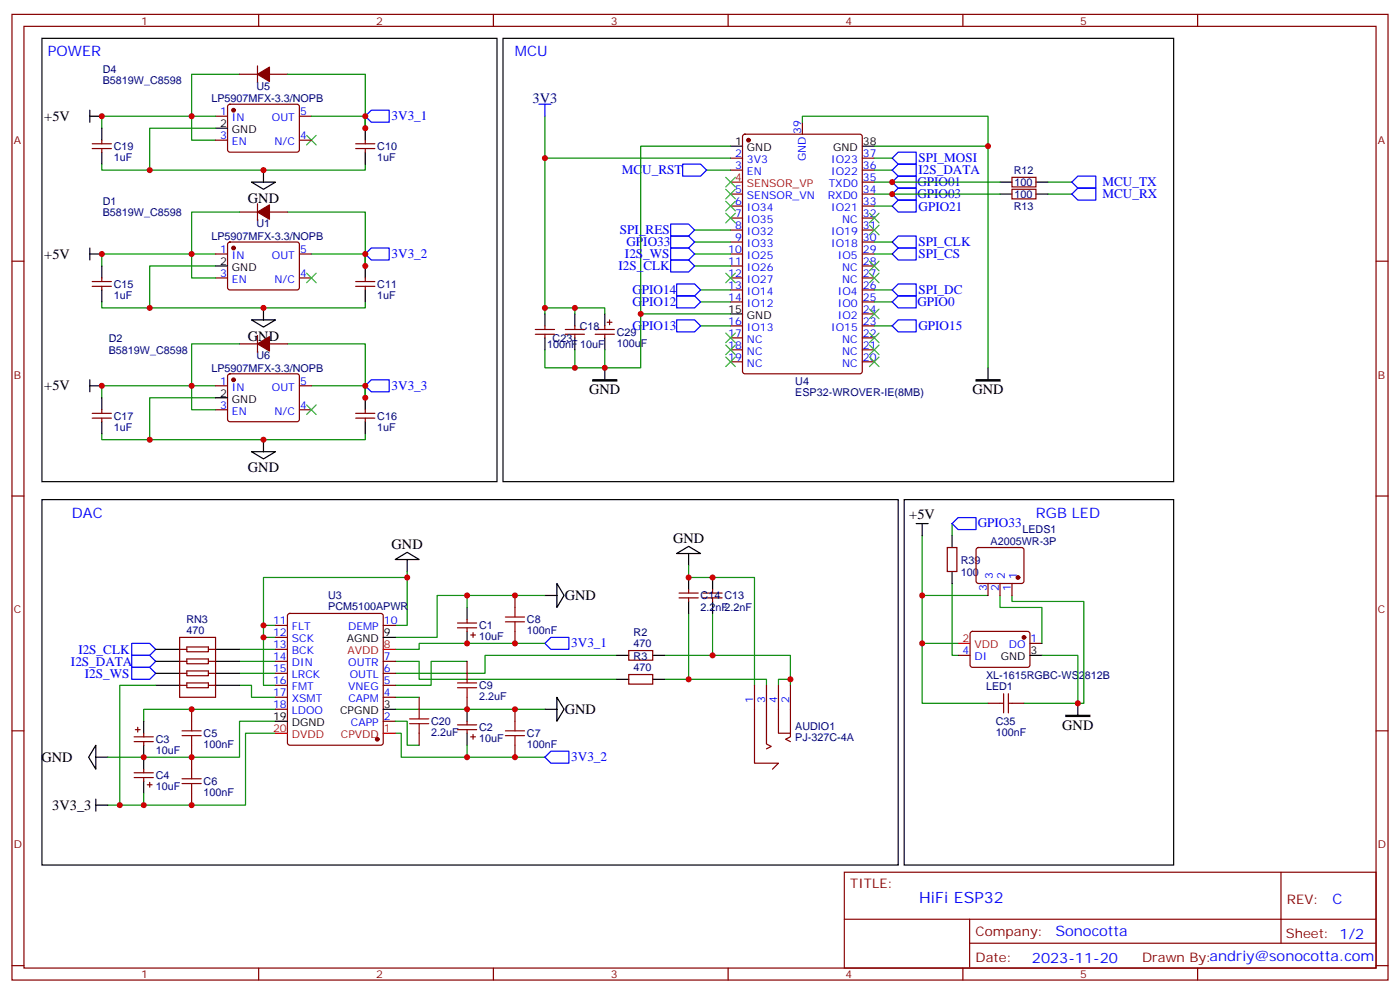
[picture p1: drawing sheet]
<svg xmlns="http://www.w3.org/2000/svg" width="412mm" height="292mm" viewBox="0 0 412 292" stroke-linecap="round" stroke-linejoin="round" font-family="sans-serif">
<g fill="none" stroke="#870000" stroke-width=".35">
<path d="M3.5 4.2h405.4v284.4h-405.4zM7.1 7.8h398.2v277.2h-398.2zM75.8 19.4v4.9M76.2 4.2v3.6M145.3 4.2v3.6M214.5 4.2v3.6M283.6 4.2v3.6M352.8 4.2v3.6M63.5 34.2h3.5M67.3 30.9l.4-.2h20.1l.4 .7-.1 13-.6 .4-20-.1-.5-.6v-12.7zM70.6 21.9h5.2M79.4 21.9h5.3"/>
<path d="M88.2 34.2h3.5M219 39.7l.4-.2h33.9l.6 .4 .1 69.5-.5 .6-34.1 .1-.6-.5-.1-69.4zM236.4 36v3.5M27.2 43.7h5.6M27.2 42.3h5.6M30 41.3v1M30 43.7v1.1M63.5 41.3h3.5M75.8 60v4.9M88.2 41.3h3.5M104.8 43.7h5.6M104.8 42.3h5.6"/>
<path d="M107.6 41.3v1M107.6 43.7v1.1M215.2 46.6h3.5M215.2 50.1h3.5M215.2 57.1h3.5M254 46.6h3.5M254 50.1h3.5M254 53.6h3.5M254 57.1h3.5M298.1 55.7h7.1v2.9h-7.1zM298.1 52.2h7.1v2.8h-7.1zM3.5 76.9h3.6"/>
<path d="M63.5 74.8h3.5M67.3 71.5l.4-.2h20.1l.4 .7-.1 12.9-.6 .5-20-.1-.5-.6v-12.7zM70.6 62.4h5.2M79.4 62.4h5.3M88.2 74.8h3.5M215.2 74.8h3.5M215.2 60.7h3.5M215.2 64.2h3.5M215.2 67.7h3.5M215.2 71.3h3.5M215.2 78.3h3.5M254 74.8h3.5"/>
<path d="M254 60.7h3.5M254 64.2h3.5M254 67.7h3.5M254 71.3h3.5M254 78.3h3.5M405.3 76.9h3.6M27.2 84.3h5.6M27.2 82.9h5.6M30 81.8v1.1M30 84.3v1.1M63.5 81.8h3.5M75.8 98.8v4.9"/>
<path d="M88.2 81.8h3.5M104.8 84.3h5.6M104.8 82.9h5.6M107.6 81.8v1.1M107.6 84.3v1.1M157.7 97h5.6M157.7 98.4h5.6M160.5 96v1M160.5 98.4v1.1M166.5 97h5.7M166.5 98.4h5.7M169.3 96v1"/>
<path d="M169.3 98.4v1.1M175.3 97h5.7M175.3 98.4h5.7M178.2 96v1M178.2 98.4v1.1M178.9 94.9h1.4M179.6 94.2v1.4M215.2 81.8h3.5M215.2 85.4h3.5M215.2 88.9h3.5M215.2 96h3.5M215.2 99.5h3.5"/>
<path d="M254 81.8h3.5M254 85.4h3.5M254 88.9h3.5M254 92.4h3.5M254 96h3.5M254 99.5h3.5M63.5 113.6h3.5M67.3 110.3l.4-.2h20.1l.4 .7-.1 12.9-.6 .5-20-.1-.5-.6v-12.7zM70.6 101.2h5.2M79.4 101.2h5.3M88.2 113.6h3.5M215.2 103h3.5"/>
<path d="M215.2 106.5h3.5M254 103h3.5M254 106.5h3.5M27.2 123.1h5.6M27.2 121.7h5.6M30 120.6v1.1M30 123.1v1.1M63.5 120.6h3.5M88.2 120.6h3.5M104.8 123.1h5.6M104.8 121.7h5.6M107.6 120.6v1.1"/>
<path d="M107.6 123.1v1.1M3.5 146h3.6M405.3 146h3.6M151.7 175.3v3.6M200 176h5.7M200 174.6h5.7M202.8 173.6v1M202.8 176v1.1M207.1 176h5.6M207.1 174.6h5.6M209.9 173.6v1M209.9 176v1.1"/>
<path d="M279 161.2h2.9v7.1h-2.9zM287.7 161.4l.5-.2h12.7l.5 .2 .2 .5v9.5l-.7 .4-13-.1-.4-.6v-9.2zM291 171.8v3.5M294.6 171.8v3.5M298.1 171.8v3.5M52.9 187.7h10.6v17.6h-10.6zM52.9 191.2h2.1M52.9 198.3h2.1M52.9 194.7h2.1M55 190.5h6.4v1.4h-6.4zM55 194h6.4v1.4h-6.4zM55 197.6h6.4v1.4h-6.4z"/>
<path d="M61.4 191.2h2.1M61.4 198.3h2.1M61.4 194.7h2.1M81.1 191.2h3.6M81.1 198.3h3.6M81.1 187.7h3.6M81.1 194.7h3.6M81.1 184.1h3.6M84.9 180.8l.5-.2h26.8l.5 .2 .2 .5v37.4l-.2 .5-.5 .2h-26.8l-.5-.2-.2-.5v-37.4zM112.9 198.3h3.5M112.9 194.7h3.5M112.9 184.1h3.5"/>
<path d="M134.8 184.9h5.6M134.8 183.4h5.6M137.6 182.4v1M137.6 184.9v1M137.6 194.7v3.6M138.6 187h1.5M139.3 186.3v1.4M151.7 185.9v3.5M185.2 191.6h7.1v2.8h-7.1zM185.2 198.6h7.1v2.8h-7.1zM282.2 193h3.6M286 186.1l.5-.2 16.5 .1 .4 .6-.1 9.5-.6 .4-16.5-.1-.4-.6v-9.2z"/>
<path d="M303.4 189.4h3.5M3.5 215.2h3.6M39.5 217h5.7M39.5 218.4h5.7M39.9 214.8h1.4M40.6 214.1v1.4M42.3 215.9v1.1M42.3 218.4v1M52.9 201.8h2.1M55 201.1h6.4v1.4h-6.4zM56.4 208.8v3.6M56.4 219.4v7.1"/>
<path d="M61.4 201.8h2.1M81.1 201.8h3.6M81.1 205.3h3.6M81.1 208.8h3.6M112.9 201.8h3.5M112.9 205.3h3.5M112.9 212.4h3.5M123.5 205.3v3.5M123.5 215.9v3.5M134.8 214.8h5.6M134.8 213.4h5.6M137.6 205.3v3.5"/>
<path d="M137.6 212.4v1M137.6 214.8v1.1M138.6 217h1.5M139.3 216.3v1.4M151.7 208.8v3.6M151.7 219.4v3.6M222.2 201.8v22.9h7.1l-1.8 1.8M225.8 201.8v17.3l1.4 .7-1.4 .7M229.3 201.8v14.1h3.5M232.8 201.8v15.2l-1.4 .7 1.4 .7M291 207.1h3.6M298.1 207.1h3.5"/>
<path d="M405.3 215.2h3.6M39.5 229h5.7M39.5 227.5h5.7M42.3 226.5v1M42.3 229v1M43.4 231.1h1.4M44.1 230.4v1.4M56.4 233.5v3.6M248.7 256.8h156.6v28.2h-156.6zM377.3 256.8v20.9M248.7 270.7h156.5M285.6 277.7h119.6"/>
<path d="M285.6 270.7v14.1M3.5 284.3h3.6M76.2 285v3.6M145.3 285v3.6M214.5 285v3.6M283.6 285v3.6M352.8 285v3.6M405.3 284.3h3.6"/>
</g>
<g fill="none" stroke="#008700" stroke-width=".35">
<path d="M63.5 37.7h-19.4v12.4M63.5 34.2h-33.5v3.5M70.6 21.9h-14.2v19.4h7.1M84.7 21.9h22.9v15.8M91.7 34.2h15.9v3.5M107.6 34.2v3.5M160.5 34.2v12.4h54.7M236.4 36v-1.8h54.6v74.1M30 48.3v1.8h77.6v-1.8M160.5 46.6v45.8M208.1 50.1h7.1M215.2 43h-26.5v49.4"/>
<path d="M257.5 57.1h37.1M257.5 53.6h37.1M257.5 50.1h5.3M257.5 43h33.5M257.5 46.6h5.3M308.7 57.1h7M308.7 53.6h7M63.5 78.3h-19.4v12.4M63.5 74.8h-33.5v3.5M70.6 62.4h-14.2v19.4h7.1M84.7 62.4h22.9v15.9M91.7 74.8h15.9v3.5"/>
<path d="M107.6 74.8v3.5M204.6 78.3h10.6M204.6 71.3h10.6M204.6 74.8h10.6M204.6 67.7h10.6M257.5 74.8h5.3M257.5 71.3h5.3M257.5 60.7h5.3M30 88.9v1.8h77.6v-1.8M160.5 90.7h8.8v1.7M169.3 90.7h8.9v1.7M206.4 85.4h8.8"/>
<path d="M206.4 88.9h8.8M206.4 96h8.8M215.2 92.4h-26.5v15.9h-10.5v-5.3M257.5 85.4h5.3M257.5 88.9h5.3M257.5 96h5.3M63.5 117.1h-19.4v12.4M63.5 113.6h-33.5v3.5M70.6 101.2h-14.2v19.4h7.1M84.7 101.2h22.9v15.9M91.7 113.6h15.9v3.5M107.6 113.6v3.5"/>
<path d="M160.5 103v5.3h8.8M169.3 103v5.3h8.9M30 127.7v1.8h77.6v-1.8M271.6 157.7v17.6h19.4M280.5 154.2v3.5M119.9 168.3v15.8h-3.5M119.9 170h-42.3v14.1h3.5M137.6 175.3v3.6M160.5 175.3h-31.7v12.4h-12.4M202.8 166.5v3.5h19.4v31.8M271.6 175.3v31.8h19.4M280.5 171.8v21.2h1.7"/>
<path d="M294.6 175.3v3.6h12.3v10.5M298.1 175.3v1.8h21.2v30h-1.8M70.6 198.3h10.5M70.6 194.7h10.5M70.6 191.2h10.5M77.6 184.1v17.7h3.5M77.6 187.7h3.5M116.4 194.7h7.1v5.3h58.2M137.6 194.7h-10.6v7.1h-10.6M160.5 189.4h-37v1.8h-7.1M181.7 193h-38.8v5.3h-26.5M202.8 180.6v19.4h-7"/>
<path d="M209.9 180.6v12.4h-14.1M209.9 193h22.9v8.8M271.6 189.4h10.6M306.9 193h10.6v14.1h-15.9M45.9 201.8h-10.6v35.3M70.6 201.8h3.5v3.5h7M81.1 208.8h-38.8v3.6M81.1 212.4h-10.5v10.6h-38.9M81.1 215.9h-8.8v21.2h-40.6M116.4 208.8h44.1M116.4 215.9h1.8v7.1h42.3M116.4 212.4h3.5v7h3.6"/>
<path d="M116.4 205.3h7.1M137.6 219.4v3.6M202.8 200h23v1.8M232.8 200h-3.5v1.8M42.3 233.5v3.6"/>
</g>
<g fill="none" stroke="#000" stroke-width=".35">
<path d="M12.3 11.3h134.1v130.5h-134.1zM148.2 11.3h197.5v130.5h-197.5zM26.5 34.2h3.5M26.5 32.5v3.5M30 37.7v3.6M63.5 37.7h3.5M107.6 37.7v3.6M30 44.8v3.5M74.1 53.6h7l-3.5 2.1zM77.6 50.1v3.5M107.6 44.8v3.5M215.2 43h3.5"/>
<path d="M254 43h3.5M294.6 57.1h3.5M294.6 53.6h3.5M305.2 57.1h3.5M305.2 53.6h3.5M26.5 73v3.6M26.5 74.8h3.5M30 78.3v3.5M63.5 78.3h3.5M107.6 78.3v3.5M30 85.4v3.5M74.1 94.2h7l-3.5 2.1z"/>
<path d="M77.6 90.7v3.5M107.6 85.4v3.5M160.5 92.4v3.6M160.5 99.5v3.5M169.3 92.4v3.6M169.3 99.5v3.5M178.2 92.4v3.6M178.2 99.5v3.5M215.2 92.4h3.5M26.5 111.8v3.6M26.5 113.6h3.5M30 117.1v3.5"/>
<path d="M63.5 117.1h3.5M107.6 117.1v3.5M178.2 108.3v3.5M291 108.3v3.5M30 124.2v3.5M74.1 133h7l-3.5 2.1zM77.6 129.5v3.5M107.6 124.2v3.5M12.3 147.1h252.3v107.6h-252.3zM266.3 147.1h79.4v107.6h-79.4zM269.9 154.2h3.5M271.6 154.2v3.5"/>
<path d="M280.5 157.7v3.5M116.4 164.7l3.5-2.1 3.6 2.1zM119.9 164.7v3.6M137.6 178.9v3.5M160.5 175.3h3.5M164 171.8l2.2 3.5-2.2 3.6zM199.3 163l3.5-2.1 3.6 2.1zM202.8 163v3.5M202.8 170v3.6M202.8 177.1v3.5M209.9 170v3.6M209.9 177.1v3.5"/>
<path d="M280.5 168.3v3.5M45.9 191.2h7M45.9 194.7h7M45.9 198.3h7M63.5 191.2h7.1M63.5 194.7h7.1M63.5 198.3h7.1M112.9 187.7h3.5M137.6 185.9v3.5M181.7 193h3.5M192.3 193h3.5M303.4 193h3.5"/>
<path d="M28.2 219.4v7.1l-2.1-3.5zM42.3 212.4v3.5M42.3 219.4v7.1M45.9 201.8h7M63.5 201.8h7.1M81.1 212.4h3.6M112.9 208.8h3.5M137.6 208.8v3.6M137.6 215.9v3.5M160.5 208.8h3.5M164 205.3l2.2 3.5-2.2 3.6zM181.7 200h3.5"/>
<path d="M192.3 200h3.5M317.5 207.1v3.5M28.2 223h3.5M28.2 237.1h3.5M28.2 235.3v3.5M42.3 230v3.5"/>
</g>
<g fill="none" stroke="#00f" stroke-width=".35">
<path d="M107.6 34.2l1.8-1.7h5.3v3.5h-5.3zM158.7 30.7h3.6M160.5 30.7v3.5M201.1 48.3h5.3l1.7 1.8-1.7 1.8h-5.3zM262.8 57.1l1.8-1.7h5.3v3.5h-5.3zM262.8 53.6l1.8-1.7h5.3v3.5h-5.3zM262.8 50.1l1.8-1.8h5.3v3.6h-5.3zM262.8 46.6l1.8-1.8h5.3v3.5h-5.3zM315.7 57.1l1.8-1.7h5.3v3.5h-5.3zM317.5 51.9h5.3v3.5h-5.3l-1.8-1.8zM109.4 73h5.3v3.6h-5.3l-1.8-1.8zM197.6 69.5h5.2l1.8 1.8-1.8 1.7h-5.2z"/>
<path d="M197.6 73h5.2l1.8 1.8-1.8 1.8h-5.2zM197.6 76.6h5.2l1.8 1.7-1.8 1.8h-5.2zM197.6 66h5.2l1.8 1.7-1.8 1.8h-5.2zM262.8 71.3l1.8-1.8h5.3v3.5h-5.3zM262.8 74.8l1.8-1.8h5.3v3.6h-5.3zM262.8 60.7l1.8-1.8h5.3v3.5h-5.3zM199.3 94.2h5.3l1.8 1.8-1.8 1.7h-5.3zM199.3 87.1h5.3l1.8 1.8-1.8 1.8h-5.3zM199.3 83.6h5.3l1.8 1.8-1.8 1.7h-5.3zM262.8 88.9l1.8-1.8h5.3v3.6h-5.3zM262.8 96l1.8-1.8h5.3v3.5h-5.3zM262.8 85.4l1.8-1.8h5.3v3.5h-5.3z"/>
<path d="M107.6 113.6l1.8-1.8h5.3v3.6h-5.3zM280.5 154.2l1.7-1.8h5.3v3.5h-5.3zM38.8 193h5.3l1.8 1.7-1.8 1.8h-5.3zM38.8 196.5h5.3l1.8 1.8-1.8 1.7h-5.3zM38.8 189.4h5.3l1.8 1.8-1.8 1.8h-5.3zM160.5 189.4l1.8-1.7h5.3v3.5h-5.3zM160.5 223l1.8-1.8h5.3v3.5h-5.3z"/>
</g>
<g fill="none" stroke="#a10000" stroke-width=".35">
<path d="M151.7 178.9v2.8M137.6 198.3v2.8M148.9 183.1h5.6M148.9 181.7h5.6M151.7 183.1v2.8M53.6 216.6h5.7M53.6 215.2h5.7M56.4 212.4v2.8M56.4 216.6v2.8M120.6 211.7h5.7M120.6 213.1h5.7M123.5 208.8v2.9"/>
<path d="M123.5 213.1v2.8M134.8 201.1h5.6M134.8 202.5h5.6M137.6 202.5v2.8M148.9 216.6h5.6M148.9 215.2h5.6M151.7 212.4v2.8M151.7 216.6v2.8M294.6 207.1h1M295.6 204.3v5.6M297 204.3v5.6M297 207.1h1.1"/>
<path d="M53.6 230.7h5.7M53.6 229.3h5.7M56.4 226.5v2.8M56.4 230.7v2.8"/>
</g>
<g fill="#870000" stroke="#870000" stroke-width=".35">
<path d="M75.8 21.9l3.6-2.1v4.2z"/>
<path d="M75.8 62.4l3.6-2.1v4.3z"/>
<path d="M75.8 101.2l3.6-2.1v4.3z"/>
<circle cx="111.1" cy="217.7" r=".53"/>
<circle cx="68.8" cy="32.5" r=".53"/>
<circle cx="68.8" cy="73" r=".53"/>
<circle cx="68.8" cy="111.8" r=".53"/>
<circle cx="220.5" cy="41.3" r=".53"/>
<circle cx="301.6" cy="187.7" r=".53"/>
<circle cx="299.9" cy="170" r=".53"/>
</g>
<path d="M215.2 53.6h3.5M112.9 191.2h3.5M282.2 189.4h3.6M81.1 215.9h3.6M112.9 215.9h3.5" fill="none" stroke="#f00" stroke-width=".35"/>
<g fill="none" stroke="#3c3" stroke-width=".35">
<path d="M90.3 39.9l2.8 2.8M93.1 39.9l-2.8 2.8M213.8 55.7l2.8 2.9M213.8 52.2l2.8 2.8M213.8 59.3l2.8 2.8M216.6 55.7l-2.8 2.9M216.6 52.2l-2.8 2.8M216.6 59.3l-2.8 2.8M213.8 62.8l2.8 2.8M216.6 62.8l-2.8 2.8M256.1 76.9l2.8 2.8M256.1 62.8l2.8 2.8"/>
<path d="M256.1 66.3l2.8 2.8M258.9 76.9l-2.8 2.8M258.9 62.8l-2.8 2.8M258.9 66.3l-2.8 2.8M90.3 80.4l2.8 2.9M93.1 80.4l-2.8 2.9M213.8 98.1l2.8 2.8M213.8 80.4l2.8 2.9M216.6 98.1l-2.8 2.8M216.6 80.4l-2.8 2.9M256.1 80.4l2.8 2.9M256.1 98.1l2.8 2.8"/>
<path d="M256.1 91l2.8 2.8M258.9 80.4l-2.8 2.9M258.9 98.1l-2.8 2.8M258.9 91l-2.8 2.8M90.3 119.2l2.8 2.9M93.1 119.2l-2.8 2.9M213.8 101.6l2.8 2.8M213.8 105.1l2.8 2.8M216.6 101.6l-2.8 2.8M216.6 105.1l-2.8 2.8M256.1 105.1l2.8 2.8M256.1 101.6l2.8 2.8"/>
<path d="M258.9 105.1l-2.8 2.8M258.9 101.6l-2.8 2.8"/>
</g>
<path d="M174.6 111.8h7.1v.4h-7.1zM287.5 111.8h7.1v.4h-7.1zM314 210.6h7v.4h-7z" fill="#000" stroke="#000" stroke-width=".35"/>
<g fill="#c00">
<circle cx="209.9" cy="193" r=".88"/>
<circle cx="202.8" cy="200" r=".88"/>
<circle cx="42.3" cy="223" r=".88"/>
<circle cx="137.6" cy="208.8" r=".88"/>
<circle cx="119.9" cy="170" r=".88"/>
<circle cx="77.6" cy="187.7" r=".88"/>
<circle cx="77.6" cy="184.1" r=".88"/>
<circle cx="56.4" cy="223" r=".88"/>
<circle cx="56.4" cy="208.8" r=".88"/>
<circle cx="56.4" cy="237.1" r=".88"/>
<circle cx="42.3" cy="237.1" r=".88"/>
<circle cx="137.6" cy="189.4" r=".88"/>
<circle cx="137.6" cy="223" r=".88"/>
<circle cx="137.6" cy="175.3" r=".88"/>
<circle cx="151.7" cy="223" r=".88"/>
<circle cx="151.7" cy="208.8" r=".88"/>
<circle cx="151.7" cy="189.4" r=".88"/>
<circle cx="151.7" cy="175.3" r=".88"/>
<circle cx="35.3" cy="237.1" r=".88"/>
<circle cx="202.8" cy="170" r=".88"/>
<circle cx="209.9" cy="170" r=".88"/>
<circle cx="232.8" cy="200" r=".88"/>
<circle cx="30" cy="34.2" r=".88"/>
<circle cx="56.4" cy="34.2" r=".88"/>
<circle cx="107.6" cy="34.2" r=".88"/>
<circle cx="107.6" cy="74.8" r=".88"/>
<circle cx="56.4" cy="74.8" r=".88"/>
<circle cx="30" cy="74.8" r=".88"/>
<circle cx="107.6" cy="113.6" r=".88"/>
<circle cx="56.4" cy="113.6" r=".88"/>
<circle cx="30" cy="113.6" r=".88"/>
<circle cx="77.6" cy="50.1" r=".88"/>
<circle cx="44.1" cy="50.1" r=".88"/>
<circle cx="77.6" cy="90.7" r=".88"/>
<circle cx="44.1" cy="90.7" r=".88"/>
<circle cx="77.6" cy="129.5" r=".88"/>
<circle cx="44.1" cy="129.5" r=".88"/>
<circle cx="107.6" cy="37.7" r=".88"/>
<circle cx="107.6" cy="78.3" r=".88"/>
<circle cx="107.6" cy="117.1" r=".88"/>
<circle cx="271.6" cy="175.3" r=".88"/>
<circle cx="271.6" cy="189.4" r=".88"/>
<circle cx="317.5" cy="207.1" r=".88"/>
<circle cx="160.5" cy="46.6" r=".88"/>
<circle cx="160.5" cy="90.7" r=".88"/>
<circle cx="178.2" cy="108.3" r=".88"/>
<circle cx="169.3" cy="108.3" r=".88"/>
<circle cx="169.3" cy="90.7" r=".88"/>
<circle cx="262.8" cy="57.1" r=".88"/>
<circle cx="262.8" cy="53.6" r=".88"/>
<circle cx="291" cy="43" r=".88"/>
<circle cx="188.7" cy="92.4" r=".88"/>
</g>
<text font-size="4.6" fill="#00f" x="270.8" y="265.8">HiFi ESP32</text>
<g font-size="4.2" fill="#00f">
<text x="14.1" y="16.6">POWER</text>
<text x="151.7" y="16.6">MCU</text>
<text x="21.2" y="152.4">DAC</text>
<text x="305.2" y="152.4">RGB LED</text>
<text x="392.5" y="266.1">C</text>
<text x="310.9" y="275.6">Sonocotta</text>
<text x="304" y="283.4">2023-11-20</text>
</g>
<g font-size="4.2">
<text x="13" y="35.6">+5V</text>
<text x="73" y="59.7">GND</text>
<text x="13" y="76.2">+5V</text>
<text x="73" y="100.3">GND</text>
<text x="13" y="115">+5V</text>
<text x="173.6" y="116.2">GND</text>
<text x="286.5" y="116.2">GND</text>
<text x="73" y="139.1">GND</text>
<text x="267.9" y="152.9">+5V</text>
<text x="115.4" y="161.5">GND</text>
<text x="198.3" y="159.8">GND</text>
<text x="166.3" y="176.7">GND</text>
<text x="166.3" y="210.3">GND</text>
<text x="312.9" y="215">GND</text>
<text x="12.2" y="224.3">GND</text>
<text x="15.4" y="238.5">3V3_3</text>
</g>
<text font-size="4.2" fill="#000080" x="156.9" y="30.4">3V3</text>
<g font-size="3.9" fill="#00f">
<text x="115.4" y="35.3">3V3_1</text>
<text x="270.6" y="47.8">SPI_MOSI</text>
<text x="183.2" y="51.3">MCU_RST</text>
<text x="270.6" y="51.3">I2S_DATA</text>
<text x="270.2" y="58.4">GPIO03</text>
<text x="270.2" y="54.9">GPIO01</text>
<text x="324.8" y="54.8">MCU_TX</text>
<text x="324.8" y="58.3">MCU_RX</text>
<text x="270.6" y="62">GPIO21</text>
<text x="182.6" y="69">SPI_RES</text>
<text x="115.4" y="75.9">3V3_2</text>
<text x="184.1" y="76.1">I2S_WS</text>
<text x="184.5" y="72.5">GPIO33</text>
<text x="270.6" y="72.5">SPI_CLK</text>
<text x="270.6" y="76">SPI_CS</text>
<text x="182.2" y="79.6">I2S_CLK</text>
<text x="186.3" y="86.6">GPIO14</text>
<text x="270.6" y="86.6">SPI_DC</text>
<text x="186.3" y="90.1">GPIO12</text>
<text x="270.2" y="90.2">GPIO0</text>
<text x="186.3" y="97.2">GPIO13</text>
<text x="270.5" y="97.2">GPIO15</text>
<text x="115.4" y="114.7">3V3_3</text>
<text x="288" y="155.3">GPIO33</text>
<text x="168.3" y="190.6">3V3_1</text>
<text x="20.9" y="196.2">I2S_DATA</text>
<text x="23.1" y="192.6">I2S_CLK</text>
<text x="25" y="199.7">I2S_WS</text>
<text x="168.3" y="224.1">3V3_2</text>
</g>
<g font-size="3.9" fill="#800">
<text x="250.5" y="261.4">TITLE:</text>
<text x="379.1" y="266.1">REV:</text>
<text x="287.4" y="275.6">Company:</text>
<text x="378.7" y="276.2">Sheet: 1/2</text>
<text x="287.4" y="283.3">Date:</text>
<text x="336.4" y="283.4">Drawn By:andriy@sonocotta.com</text>
</g>
<g font-size="3.2" fill="#800">
<text x="41.6" y="7.2">1</text>
<text x="110.8" y="7.2">2</text>
<text x="179.9" y="7.2">3</text>
<text x="249.1" y="7.2">4</text>
<text x="318.2" y="7.2">5</text>
<text x="4.1" y="42.3">A</text>
<text x="405.9" y="42.3">A</text>
<text x="4.1" y="111.5">B</text>
<text x="405.9" y="111.5">B</text>
<text x="4.1" y="180.6">C</text>
<text x="405.9" y="180.6">C</text>
<text x="4.1" y="249.8">D</text>
<text x="405.9" y="249.8">D</text>
<text x="41.6" y="288">1</text>
<text x="110.8" y="288">2</text>
<text x="179.9" y="288">3</text>
<text x="249.1" y="288">4</text>
<text x="318.2" y="288">5</text>
</g>
<g font-size="3.2" fill="#000080">
<text x="30.3" y="21.6">D4</text>
<text x="30.3" y="24.9">B5819W_C8598</text>
<text x="75.5" y="26.4">U5</text>
<text x="62.3" y="30">LP5907MFX-3.3/NOPB</text>
<text x="33.5" y="47.4">1uF</text>
<text x="33.5" y="44.3">C19</text>
<text x="111.1" y="47.4">1uF</text>
<text x="111.1" y="44.3">C10</text>
<text x="298.6" y="51.2">R12</text>
<text x="298.9" y="58.3">100</text>
<text x="298.9" y="54.8">100</text>
<text x="30.3" y="63.6">B5819W_C8598</text>
<text x="30.3" y="60.2">D1</text>
<text x="298.6" y="61.8">R13</text>
<text x="62.3" y="70.6">LP5907MFX-3.3/NOPB</text>
<text x="75.5" y="66.9">U1</text>
<text x="33.5" y="88">1uF</text>
<text x="33.5" y="84.8">C15</text>
<text x="111.1" y="88">1uF</text>
<text x="111.1" y="84.8">C11</text>
<text x="32" y="100.8">D2</text>
<text x="162.8" y="100.6">C23</text>
<text x="170.8" y="97.1">C18</text>
<text x="181.7" y="98.8">C29</text>
<text x="32" y="104.1">B5819W_C8598</text>
<text x="75.5" y="105.8">U6</text>
<text x="161.1" y="102.4">100nF</text>
<text x="170.9" y="102.4">10uF</text>
<text x="181.7" y="102">100uF</text>
<text x="62.3" y="109.4">LP5907MFX-3.3/NOPB</text>
<text x="234.3" y="113.4">U4</text>
<text x="234.3" y="116.7">ESP32-WROVER-IE(8MB)</text>
<text x="33.5" y="123.6">C17</text>
<text x="111.1" y="123.6">C16</text>
<text x="33.5" y="126.8">1uF</text>
<text x="111.1" y="126.8">1uF</text>
<text x="291.8" y="160.3">A2005WR-3P</text>
<text x="301.2" y="157.1">LEDS1</text>
<text x="283" y="166.2">R39</text>
<text x="283" y="169.5">100</text>
<text x="96.7" y="179.6">PCM5100APWR</text>
<text x="96.7" y="176.3">U3</text>
<text x="206.4" y="179.8">2.2nF2.2nF</text>
<text x="206.4" y="176.5">C14 C13</text>
<text x="54.9" y="183.3">RN3</text>
<text x="141.1" y="185.3">C1</text>
<text x="155.2" y="183.6">C8</text>
<text x="54.9" y="186.6">470</text>
<text x="141.1" y="188.6">10uF</text>
<text x="155.2" y="186.8">100nF</text>
<text x="186.6" y="190.5">470</text>
<text x="186.6" y="187.2">R2</text>
<text x="186.6" y="197.6">470</text>
<text x="186.6" y="194.3">R3</text>
<text x="141.1" y="202.9">C9</text>
<text x="290.5" y="200">XL-1615RGBC-WS2812B</text>
<text x="290.5" y="203.2">LED1</text>
<text x="141.1" y="206.2">2.2uF</text>
<text x="127" y="213.5">C20</text>
<text x="141.1" y="215.3">C2</text>
<text x="234.2" y="215">AUDIO1</text>
<text x="293.3" y="213.5">C35</text>
<text x="45.9" y="218.8">C3</text>
<text x="60" y="220.3">100nF</text>
<text x="60" y="217.1">C5</text>
<text x="127" y="216.7">2.2uF</text>
<text x="141.1" y="218.6">10uF</text>
<text x="155.2" y="220.3">100nF</text>
<text x="155.2" y="217.1">C7</text>
<text x="234.2" y="218.2">PJ-327C-4A</text>
<text x="293.3" y="216.8">100nF</text>
<text x="45.9" y="222.1">10uF</text>
<text x="45.9" y="232.7">10uF</text>
<text x="45.9" y="229.4">C4</text>
<text x="60" y="231.2">C6</text>
<text x="60" y="234.4">100nF</text>
</g>
<g font-size="3.2" fill="#00f">
<text x="64.8" y="33.9">1</text>
<text x="68.3" y="35.6">IN</text>
<text x="80.1" y="35.6">OUT</text>
<text x="88.4" y="33.9">5</text>
<text x="64.8" y="40.9">3</text>
<text x="88.4" y="40.9">4</text>
<text x="236" y="39.5" transform="rotate(-90 236 39.5)">39</text>
<text x="68.3" y="42.7">EN</text>
<text x="80.9" y="42.7">N/C</text>
<text x="216.5" y="46.2">2</text>
<text x="220" y="48">3V3</text>
<text x="237.4" y="47.5" transform="rotate(-90 237.4 47.5)">GND</text>
<text x="244.8" y="48">IO23</text>
<text x="254.2" y="46.2">37</text>
<text x="216.5" y="49.7">3</text>
<text x="220" y="51.5">EN</text>
<text x="244.8" y="51.5">IO22</text>
<text x="254.2" y="49.7">36</text>
<text x="254.2" y="53.3">35</text>
<text x="216.5" y="56.8">5</text>
<text x="220" y="58.6">SENSOR_VN</text>
<text x="243.9" y="58.6">RXD0</text>
<text x="244.1" y="55">TXD0</text>
<text x="254.2" y="56.8">34</text>
<text x="216.5" y="63.9">7</text>
<text x="216.5" y="60.3">6</text>
<text x="220" y="65.6">IO35</text>
<text x="220" y="62.1">IO34</text>
<text x="244.8" y="62.1">IO21</text>
<text x="248.1" y="65.6">NC</text>
<text x="254.2" y="60.3">33</text>
<text x="254.2" y="63.9">32</text>
<text x="216.5" y="70.9">9</text>
<text x="216.5" y="67.4">8</text>
<text x="220" y="69.1">IO32</text>
<text x="244.8" y="69.1">IO19</text>
<text x="254.2" y="67.4">31</text>
<text x="254.2" y="70.9">30</text>
<text x="64.8" y="74.4">1</text>
<text x="68.3" y="76.2">IN</text>
<text x="80.1" y="76.2">OUT</text>
<text x="88.4" y="74.4">5</text>
<text x="214.5" y="78">11</text>
<text x="214.5" y="74.4">10</text>
<text x="220" y="76.2">IO25</text>
<text x="220" y="72.7">IO33</text>
<text x="244.8" y="72.7">IO18</text>
<text x="246.8" y="76.2">IO5</text>
<text x="254.2" y="74.4">29</text>
<text x="254.2" y="78">28</text>
<text x="64.8" y="81.5">3</text>
<text x="68.3" y="83.3">EN</text>
<text x="80.9" y="83.3">N/C</text>
<text x="88.4" y="81.5">4</text>
<text x="214.5" y="81.5">12</text>
<text x="220" y="83.3">IO27</text>
<text x="220" y="79.7">IO26</text>
<text x="248.1" y="79.7">NC</text>
<text x="248.1" y="83.3">NC</text>
<text x="254.2" y="81.5">27</text>
<text x="214.5" y="88.5">14</text>
<text x="214.5" y="85">13</text>
<text x="220" y="86.8">IO14</text>
<text x="246.8" y="86.8">IO4</text>
<text x="254.2" y="85">26</text>
<text x="254.2" y="88.5">25</text>
<text x="214.5" y="95.6">16</text>
<text x="220" y="90.3">IO12</text>
<text x="246.8" y="90.3">IO0</text>
<text x="246.8" y="93.8">IO2</text>
<text x="254.2" y="92.1">24</text>
<text x="254.2" y="95.6">23</text>
<text x="214.5" y="99.1">17</text>
<text x="220" y="100.9">NC</text>
<text x="220" y="97.4">IO13</text>
<text x="244.8" y="97.4">IO15</text>
<text x="248.1" y="100.9">NC</text>
<text x="254.2" y="99.1">22</text>
<text x="214.5" y="106.2">19</text>
<text x="214.5" y="102.7">18</text>
<text x="220" y="107.9">NC</text>
<text x="220" y="104.4">NC</text>
<text x="248.1" y="104.4">NC</text>
<text x="248.1" y="107.9">NC</text>
<text x="254.2" y="102.7">21</text>
<text x="254.2" y="106.2">20</text>
<text x="64.8" y="113.2">1</text>
<text x="88.4" y="113.2">5</text>
<text x="68.3" y="115">IN</text>
<text x="80.1" y="115">OUT</text>
<text x="64.8" y="120.3">3</text>
<text x="68.3" y="122.1">EN</text>
<text x="80.9" y="122.1">N/C</text>
<text x="88.4" y="120.3">4</text>
<text x="290.7" y="174" transform="rotate(-90 290.7 174)">3</text>
<text x="292.5" y="170.5" transform="rotate(-90 292.5 170.5)">3</text>
<text x="294.2" y="174" transform="rotate(-90 294.2 174)">2</text>
<text x="296" y="170.5" transform="rotate(-90 296 170.5)">2</text>
<text x="297.7" y="174" transform="rotate(-90 297.7 174)">1</text>
<text x="299.5" y="170.5" transform="rotate(-90 299.5 170.5)">1</text>
<text x="80.5" y="183.8">11</text>
<text x="86" y="185.6">FLT</text>
<text x="102.5" y="185.6">DEMP</text>
<text x="113.1" y="183.8">10</text>
<text x="80.5" y="187.3">12</text>
<text x="80.5" y="190.9">13</text>
<text x="86" y="189.1">SCK</text>
<text x="297.1" y="190.9">DO</text>
<text x="303.6" y="189.1">1</text>
<text x="80.5" y="194.4">14</text>
<text x="80.5" y="197.9">15</text>
<text x="86" y="192.6">BCK</text>
<text x="86" y="196.1">DIN</text>
<text x="102.6" y="196.1">OUTR</text>
<text x="113.1" y="197.9">6</text>
<text x="113.1" y="194.4">7</text>
<text x="283.6" y="192.6">4</text>
<text x="287.1" y="194.4">DI</text>
<text x="80.5" y="201.4">16</text>
<text x="86" y="199.7">LRCK</text>
<text x="86" y="203.2">FMT</text>
<text x="102.6" y="203.2">VNEG</text>
<text x="103" y="199.7">OUTL</text>
<text x="113.1" y="201.4">5</text>
<text x="80.5" y="205">17</text>
<text x="80.5" y="208.5">18</text>
<text x="86" y="206.7">XSMT</text>
<text x="102.6" y="206.7">CAPM</text>
<text x="113.1" y="205">4</text>
<text x="221.9" y="207.1" transform="rotate(-90 221.9 207.1)">1</text>
<text x="225.4" y="207.1" transform="rotate(-90 225.4 207.1)">3</text>
<text x="229" y="207.1" transform="rotate(-90 229 207.1)">4</text>
<text x="232.5" y="207.1" transform="rotate(-90 232.5 207.1)">2</text>
<text x="86" y="210.3">LDOO</text>
<text x="103.4" y="213.8">CAPP</text>
<text x="113.1" y="212">2</text>
</g>
<g font-size="3.2">
<text x="64.8" y="37.4">2</text>
<text x="68.3" y="39.2">GND</text>
<text x="216.5" y="42.7">1</text>
<text x="220" y="44.4">GND</text>
<text x="245.4" y="44.4">GND</text>
<text x="254.2" y="42.7">38</text>
<text x="64.8" y="78">2</text>
<text x="68.3" y="79.7">GND</text>
<text x="214.5" y="92.1">15</text>
<text x="220" y="93.8">GND</text>
<text x="64.8" y="116.8">2</text>
<text x="68.3" y="118.5">GND</text>
<text x="102.1" y="189.1">AGND</text>
<text x="113.1" y="187.3">9</text>
<text x="294.8" y="194.4">GND</text>
<text x="303.6" y="192.6">3</text>
<text x="113.1" y="208.5">3</text>
<text x="80.5" y="212">19</text>
<text x="86" y="213.8">DGND</text>
<text x="100.2" y="210.3">CPGND</text>
</g>
<g font-size="3.2" fill="#f00">
<text x="216.5" y="53.3">4</text>
<text x="220" y="55">SENSOR_VP</text>
<text x="113.1" y="190.9">8</text>
<text x="283.6" y="189.1">2</text>
<text x="287.1" y="190.9">VDD</text>
<text x="102.4" y="192.6">AVDD</text>
<text x="80.5" y="215.5">20</text>
<text x="113.1" y="215.5">1</text>
<text x="86" y="217.3">DVDD</text>
<text x="100.4" y="217.3">CPVDD</text>
</g>
</svg>
